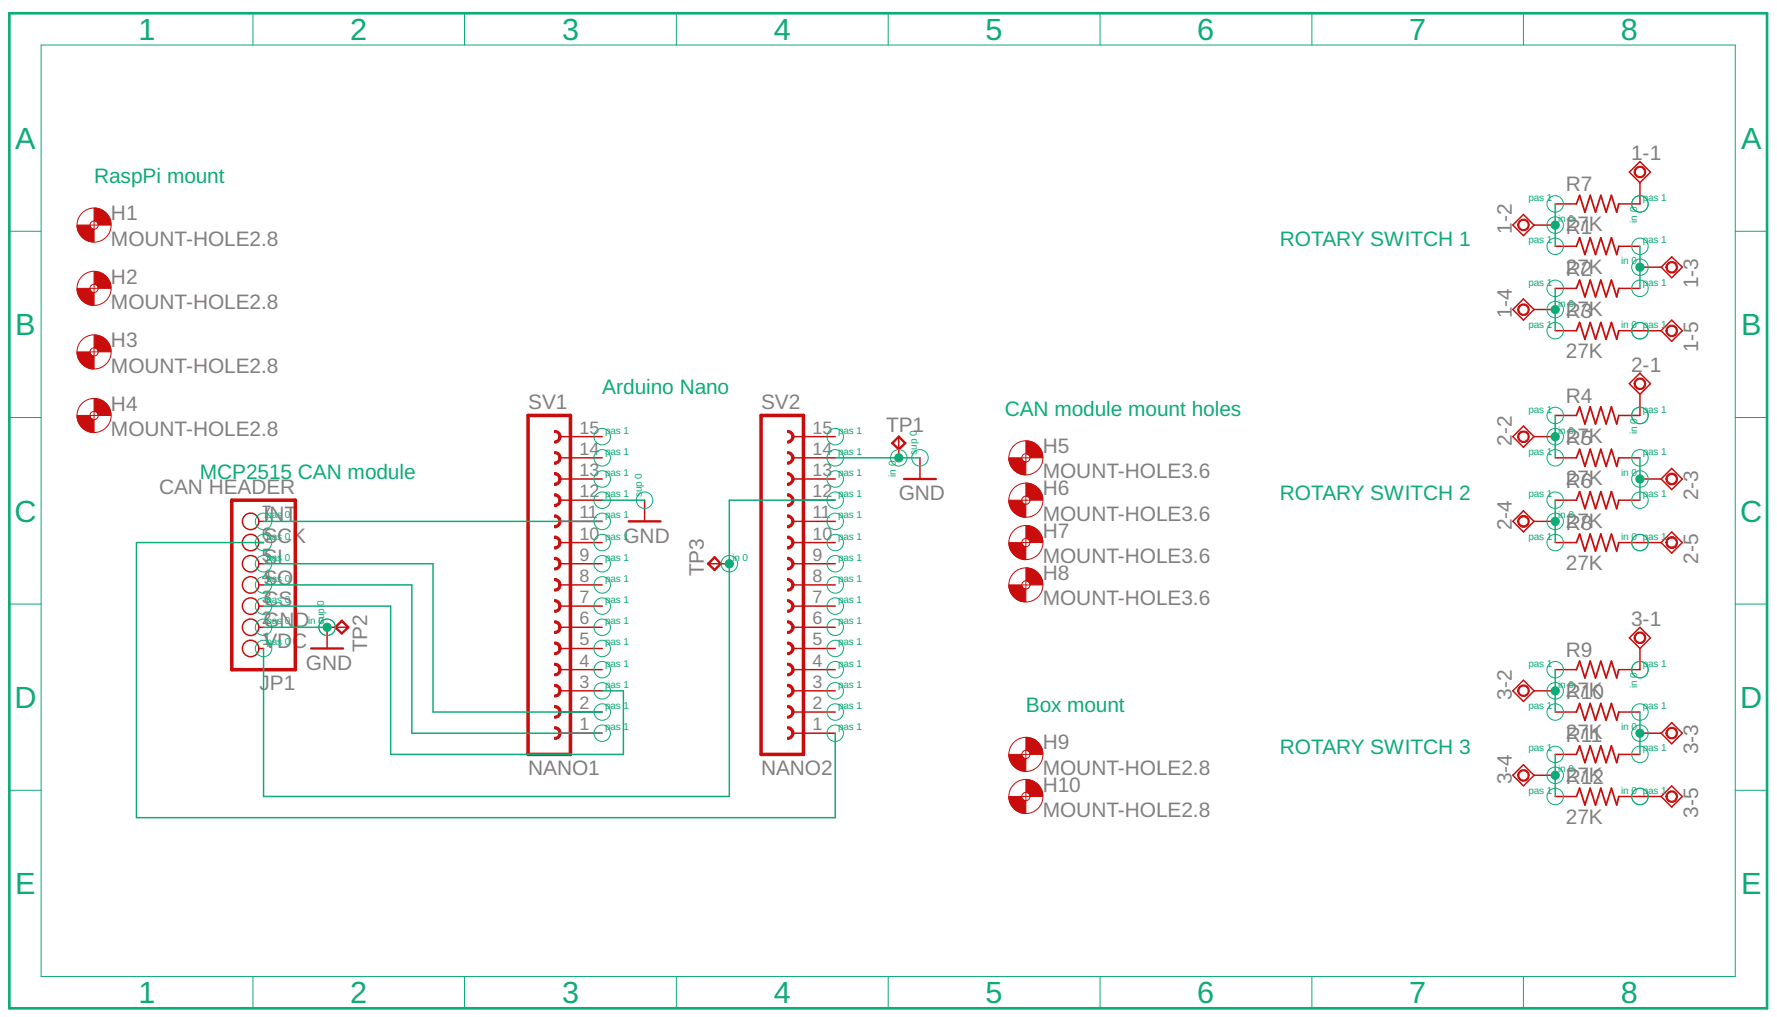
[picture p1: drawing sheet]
<svg xmlns="http://www.w3.org/2000/svg" width="128mm" height="73mm" viewBox="0 0 128 73" stroke-linecap="round" stroke-linejoin="round" font-family="sans-serif">
<path d="M16.7 36h4.5v12.2h-4.5zM38 29.9h3v24.4h-3zM54.8 29.9h3v24.4h-3z" fill="none" stroke="#c90d0c" stroke-width=".25"/>
<g fill="#c90d0c" stroke="#c90d0c" stroke-width=".07">
<path d="M39.9 49.2a.46 .46 0 0 1 .5 .5 .46 .46 0 0 1-.5 .4v-.1a.31 .31 0 0 0 .3-.3 .31 .31 0 0 0-.3-.3z" fill-rule="evenodd"/>
<path d="M39.9 50.8a.46 .46 0 0 1 .5 .4 .46 .46 0 0 1-.5 .5v-.2a.31 .31 0 0 0 .3-.3 .31 .31 0 0 0-.3-.3z" fill-rule="evenodd"/>
<path d="M39.9 52.3a.46 .46 0 0 1 .5 .4 .46 .46 0 0 1-.5 .5v-.2a.31 .31 0 0 0 .3-.3 .31 .31 0 0 0-.3-.3z" fill-rule="evenodd"/>
<path d="M39.9 46.2a.46 .46 0 0 1 .5 .4 .46 .46 0 0 1-.5 .5v-.2a.31 .31 0 0 0 .3-.3 .31 .31 0 0 0-.3-.3z" fill-rule="evenodd"/>
<path d="M39.9 47.7a.46 .46 0 0 1 .5 .5 .46 .46 0 0 1-.5 .4v-.1a.31 .31 0 0 0 .3-.3 .31 .31 0 0 0-.3-.3z" fill-rule="evenodd"/>
<path d="M39.9 41.6a.46 .46 0 0 1 .5 .5 .46 .46 0 0 1-.5 .4v-.1a.31 .31 0 0 0 .3-.3 .31 .31 0 0 0-.3-.3z" fill-rule="evenodd"/>
<path d="M39.9 43.1a.46 .46 0 0 1 .5 .5 .46 .46 0 0 1-.5 .4v-.1a.31 .31 0 0 0 .3-.3 .31 .31 0 0 0-.3-.3z" fill-rule="evenodd"/>
<path d="M39.9 44.7a.46 .46 0 0 1 .5 .4 .46 .46 0 0 1-.5 .5v-.2a.31 .31 0 0 0 .3-.3 .31 .31 0 0 0-.3-.3z" fill-rule="evenodd"/>
<path d="M39.9 38.6a.47 .47 0 0 1 .5 .4 .47 .47 0 0 1-.5 .5v-.2a.3 .3 0 0 0 .3-.3 .3 .3 0 0 0-.3-.3z" fill-rule="evenodd"/>
<path d="M39.9 40.1a.46 .46 0 0 1 .5 .4 .46 .46 0 0 1-.5 .5v-.1a.3 .3 0 0 0 .3-.3 .3 .3 0 0 0-.3-.3z" fill-rule="evenodd"/>
<path d="M39.9 34a.47 .47 0 0 1 .5 .5 .47 .47 0 0 1-.5 .4v-.1a.3 .3 0 0 0 .3-.3 .3 .3 0 0 0-.3-.3z" fill-rule="evenodd"/>
<path d="M39.9 35.5a.47 .47 0 0 1 .5 .5 .47 .47 0 0 1-.5 .5v-.2a.3 .3 0 0 0 .3-.3 .3 .3 0 0 0-.3-.3z" fill-rule="evenodd"/>
<path d="M39.9 37a.47 .47 0 0 1 .5 .5 .47 .47 0 0 1-.5 .5v-.2a.3 .3 0 0 0 .3-.3 .3 .3 0 0 0-.3-.3z" fill-rule="evenodd"/>
<path d="M39.9 31a.46 .46 0 0 1 .5 .4 .46 .46 0 0 1-.5 .5v-.2a.31 .31 0 0 0 .3-.3 .31 .31 0 0 0-.3-.3z" fill-rule="evenodd"/>
<path d="M39.9 32.5a.46 .46 0 0 1 .5 .4 .46 .46 0 0 1-.5 .5v-.2a.3 .3 0 0 0 .3-.3 .3 .3 0 0 0-.3-.3z" fill-rule="evenodd"/>
<path d="M56.7 49.2a.46 .46 0 0 1 .4 .5 .46 .46 0 0 1-.4 .4v-.1a.31 .31 0 0 0 .3-.3 .31 .31 0 0 0-.3-.3z" fill-rule="evenodd"/>
<path d="M56.7 50.8a.46 .46 0 0 1 .4 .4 .46 .46 0 0 1-.4 .5v-.2a.31 .31 0 0 0 .3-.3 .31 .31 0 0 0-.3-.3z" fill-rule="evenodd"/>
<path d="M56.7 52.3a.46 .46 0 0 1 .4 .4 .46 .46 0 0 1-.4 .5v-.2a.31 .31 0 0 0 .3-.3 .31 .31 0 0 0-.3-.3z" fill-rule="evenodd"/>
<path d="M56.7 46.2a.46 .46 0 0 1 .4 .4 .46 .46 0 0 1-.4 .5v-.2a.31 .31 0 0 0 .3-.3 .31 .31 0 0 0-.3-.3z" fill-rule="evenodd"/>
<path d="M56.7 47.7a.46 .46 0 0 1 .4 .5 .46 .46 0 0 1-.4 .4v-.1a.31 .31 0 0 0 .3-.3 .31 .31 0 0 0-.3-.3z" fill-rule="evenodd"/>
<path d="M56.7 41.6a.46 .46 0 0 1 .4 .5 .46 .46 0 0 1-.4 .4v-.1a.31 .31 0 0 0 .3-.3 .31 .31 0 0 0-.3-.3z" fill-rule="evenodd"/>
<path d="M56.7 43.1a.46 .46 0 0 1 .4 .5 .46 .46 0 0 1-.4 .4v-.1a.31 .31 0 0 0 .3-.3 .31 .31 0 0 0-.3-.3z" fill-rule="evenodd"/>
<path d="M56.7 44.7a.46 .46 0 0 1 .4 .4 .46 .46 0 0 1-.4 .5v-.2a.31 .31 0 0 0 .3-.3 .31 .31 0 0 0-.3-.3z" fill-rule="evenodd"/>
<path d="M56.7 38.6a.47 .47 0 0 1 .4 .4 .47 .47 0 0 1-.4 .5v-.2a.3 .3 0 0 0 .3-.3 .3 .3 0 0 0-.3-.3z" fill-rule="evenodd"/>
<path d="M56.7 40.1a.46 .46 0 0 1 .4 .4 .46 .46 0 0 1-.4 .5v-.1a.3 .3 0 0 0 .3-.3 .3 .3 0 0 0-.3-.3z" fill-rule="evenodd"/>
<path d="M56.7 34a.47 .47 0 0 1 .4 .5 .47 .47 0 0 1-.4 .4v-.1a.3 .3 0 0 0 .3-.3 .3 .3 0 0 0-.3-.3z" fill-rule="evenodd"/>
<path d="M56.7 35.5a.47 .47 0 0 1 .4 .5 .47 .47 0 0 1-.4 .5v-.2a.3 .3 0 0 0 .3-.3 .3 .3 0 0 0-.3-.3z" fill-rule="evenodd"/>
<path d="M56.7 37a.47 .47 0 0 1 .4 .5 .47 .47 0 0 1-.4 .5v-.2a.3 .3 0 0 0 .3-.3 .3 .3 0 0 0-.3-.3z" fill-rule="evenodd"/>
<path d="M56.7 31a.46 .46 0 0 1 .4 .4 .46 .46 0 0 1-.4 .5v-.2a.31 .31 0 0 0 .3-.3 .31 .31 0 0 0-.3-.3z" fill-rule="evenodd"/>
<path d="M56.7 32.5a.46 .46 0 0 1 .4 .4 .46 .46 0 0 1-.4 .5v-.2a.3 .3 0 0 0 .3-.3 .3 .3 0 0 0-.3-.3z" fill-rule="evenodd"/>
<path d="M6.8 15a1.19 1.19 0 0 1 1.2 1.2h-.9a.29 .29 0 0 0-.3-.3z" fill-rule="evenodd"/>
<path d="M5.5 16.2h1l.1 .2 .2 .1v.9a1.19 1.19 0 0 1-1.3-1.2z" fill-rule="evenodd"/>
<path d="M6.8 19.5a1.16 1.16 0 0 1 1.2 1.2h-.9l-.1-.2-.2-.1z" fill-rule="evenodd"/>
<path d="M5.5 20.7h1a.29 .29 0 0 0 .3 .4v.9a1.23 1.23 0 0 1-1.3-1.3z" fill-rule="evenodd"/>
<path d="M6.8 24.1a1.16 1.16 0 0 1 1.2 1.2h-.9l-.1-.2-.2-.1z" fill-rule="evenodd"/>
<path d="M5.5 25.3h1l.1 .2 .2 .1v.9a1.23 1.23 0 0 1-1.3-1.2z" fill-rule="evenodd"/>
<path d="M6.8 28.7a1.16 1.16 0 0 1 1.2 1.2h-.9l-.1-.2-.2-.1z" fill-rule="evenodd"/>
<path d="M5.5 29.9h1l.1 .2 .2 .1v.9a1.23 1.23 0 0 1-1.3-1.2z" fill-rule="evenodd"/>
<path d="M73.8 31.7a1.16 1.16 0 0 1 1.2 1.2h-.9l-.1-.2-.2-.1z" fill-rule="evenodd"/>
<path d="M72.6 32.9h.9l.1 .2 .2 .1v1a1.23 1.23 0 0 1-1.2-1.3z" fill-rule="evenodd"/>
<path d="M73.8 34.8a1.19 1.19 0 0 1 1.2 1.2h-.9l-.1-.2-.2-.1z" fill-rule="evenodd"/>
<path d="M72.6 36h.9l.1 .2 .2 .1v.9a1.23 1.23 0 0 1-1.2-1.2z" fill-rule="evenodd"/>
<path d="M73.8 37.8a1.19 1.19 0 0 1 1.2 1.2h-.9l-.1-.2-.2-.1z" fill-rule="evenodd"/>
<path d="M72.6 39h.9l.1 .2 .2 .1v1a1.23 1.23 0 0 1-1.2-1.3z" fill-rule="evenodd"/>
<path d="M73.8 40.9a1.19 1.19 0 0 1 1.2 1.2h-.9l-.1-.2-.2-.1z" fill-rule="evenodd"/>
<path d="M72.6 42.1h.9l.1 .2 .2 .1v.9a1.19 1.19 0 0 1-1.2-1.2z" fill-rule="evenodd"/>
<path d="M117.7 12a.42 .42 0 0 1 .7 .2 .42 .42 0 0 1-.3 .6 .42 .42 0 0 1-.5-.4 .33 .33 0 0 1 .5-.3 .33 .33 0 0 1 .1 .5 .33 .33 0 0 1-.5-.1l-.1-.1z" fill-rule="evenodd"/>
<path d="M117.7 27.3a.42 .42 0 0 1 .7 .2 .42 .42 0 0 1-.3 .5 .42 .42 0 0 1-.5-.4 .33 .33 0 0 1 .5-.3 .33 .33 0 0 1 .1 .5 .33 .33 0 0 1-.5 0l-.1-.2z" fill-rule="evenodd"/>
<path d="M117.7 45.6a.42 .42 0 0 1 .7 .1 .42 .42 0 0 1-.3 .6 .42 .42 0 0 1-.5-.4 .33 .33 0 0 1 .5-.3 .33 .33 0 0 1 .1 .5 .33 .33 0 0 1-.5-.1l-.1-.1z" fill-rule="evenodd"/>
<path d="M120 38.7a.42 .42 0 0 1 .7 .2 .42 .42 0 0 1-.3 .5 .42 .42 0 0 1-.6-.4h.1a.33 .33 0 0 1 .5-.3 .33 .33 0 0 1 .1 .5 .33 .33 0 0 1-.5 0l-.1-.2h-.1z" fill-rule="evenodd"/>
<path d="M120 23.5a.42 .42 0 0 1 .6 .1 .42 .42 0 0 1-.3 .6 .42 .42 0 0 1-.5-.4h.1a.33 .33 0 0 1 .5-.3 .33 .33 0 0 1 .1 .5 .33 .33 0 0 1-.5-.1l-.1-.1h-.1z" fill-rule="evenodd"/>
<path d="M120 57a.42 .42 0 0 1 .6 .2 .42 .42 0 0 1-.3 .5 .42 .42 0 0 1-.5-.4h.1a.33 .33 0 0 1 .5-.3 .33 .33 0 0 1 .1 .5 .33 .33 0 0 1-.5-.1l-.1-.1h-.1z" fill-rule="evenodd"/>
<path d="M109.3 55.5a.42 .42 0 0 1 .7 .1 .42 .42 0 0 1-.3 .6 .42 .42 0 0 1-.5-.4h.1a.34 .34 0 0 1 .4-.4 .34 .34 0 0 1 .2 .6 .34 .34 0 0 1-.6-.1v-.1h-.1z" fill-rule="evenodd"/>
<path d="M109.3 49.4a.42 .42 0 0 1 .7 .1 .42 .42 0 0 1-.3 .6 .42 .42 0 0 1-.5-.4h.1a.34 .34 0 0 1 .4-.3 .34 .34 0 0 1 .2 .5 .34 .34 0 0 1-.6-.1v-.1h-.1z" fill-rule="evenodd"/>
<path d="M120 52.4a.42 .42 0 0 1 .6 .2 .42 .42 0 0 1-.2 .6 .42 .42 0 0 1-.6-.5h.1a.33 .33 0 0 1 .4-.3 .33 .33 0 0 1 .2 .5 .33 .33 0 0 1-.5 0l-.2-.2z" fill-rule="evenodd"/>
<path d="M109.3 37.2a.42 .42 0 0 1 .7 .1 .42 .42 0 0 1-.3 .6 .42 .42 0 0 1-.5-.4h.1a.34 .34 0 0 1 .4-.3 .34 .34 0 0 1 .2 .5 .34 .34 0 0 1-.6 0v-.2h-.1z" fill-rule="evenodd"/>
<path d="M109.3 31.1a.42 .42 0 0 1 .7 .1 .42 .42 0 0 1-.3 .6 .42 .42 0 0 1-.5-.4h.1a.34 .34 0 0 1 .4-.3 .34 .34 0 0 1 .2 .5 .34 .34 0 0 1-.6 0v-.2h-.1z" fill-rule="evenodd"/>
<path d="M120 34.1a.42 .42 0 0 1 .7 .2 .42 .42 0 0 1-.3 .6 .42 .42 0 0 1-.6-.4h.1a.33 .33 0 0 1 .5-.4 .33 .33 0 0 1 .1 .6 .33 .33 0 0 1-.5-.1l-.1-.1h-.1z" fill-rule="evenodd"/>
<path d="M120 18.9a.42 .42 0 0 1 .6 .2 .42 .42 0 0 1-.3 .6 .42 .42 0 0 1-.5-.5h.1a.33 .33 0 0 1 .5-.3 .33 .33 0 0 1 .1 .5 .33 .33 0 0 1-.5 0l-.1-.2h-.1z" fill-rule="evenodd"/>
<path d="M109.3 15.9a.42 .42 0 0 1 .7 .1 .42 .42 0 0 1-.3 .6 .42 .42 0 0 1-.5-.4h.1a.34 .34 0 0 1 .4-.4 .34 .34 0 0 1 .2 .6 .34 .34 0 0 1-.6-.1l-.1-.1z" fill-rule="evenodd"/>
<path d="M109.3 22a.42 .42 0 0 1 .7 .1 .42 .42 0 0 1-.3 .6 .42 .42 0 0 1-.5-.4h.1a.34 .34 0 0 1 .4-.4 .34 .34 0 0 1 .2 .6 .34 .34 0 0 1-.6-.1v-.1h-.1z" fill-rule="evenodd"/>
<path d="M73.8 53a1.19 1.19 0 0 1 1.2 1.3h-.9a.29 .29 0 0 0-.3-.3z" fill-rule="evenodd"/>
<path d="M72.6 54.3h.9l.1 .2 .2 .1v.9a1.23 1.23 0 0 1-1.2-1.2z" fill-rule="evenodd"/>
<path d="M73.8 56.1a1.16 1.16 0 0 1 1.2 1.2h-.9l-.1-.2-.2-.1z" fill-rule="evenodd"/>
<path d="M72.6 57.3h.9a.32 .32 0 0 0 .3 .3v.9a1.23 1.23 0 0 1-1.2-1.2z" fill-rule="evenodd"/>
</g>
<g fill="none" stroke="#c90d0c" stroke-width=".11">
<path d="M109.6 15.4l.8 .8-.8 .8-.8-.8zM110.4 16.2h1.5M111.9 17.7h1.5M111.9 14.7h1.5M116.5 17.7h1.5M117.2 12.4l.8-.8 .7 .8-.7 .7zM118 13.1v1.6h-1.5M118 19.2h1.5M119.5 19.2l.8-.7 .7 .7-.7 .8zM18.6 39h.4M18.6 37.5h.4M40.3 39h3"/>
<path d="M40.3 37.5h3M40.3 36h3M40.3 34.5h3M40.3 32.9h3M40.3 31.4h3M46.4 36v1.5M57 39h3.1M57 37.5h3.1M57 36h3.1M57 34.5h3.1M57 32.9h3.1M57 31.4h3.1"/>
<path d="M64.7 31.4v1.5M66.2 32.9v1.6M108.8 22.3l.8-.8 .8 .8-.8 .7zM108.8 31.4l.8-.7 .8 .7-.8 .8zM109.6 36.7l.8 .8-.8 .8-.8-.8zM110.4 37.5h1.5M110.4 31.4h1.5M110.4 22.3h1.5M111.9 39h1.5M111.9 36h1.5M111.9 32.9h1.5M111.9 20.7h1.5"/>
<path d="M111.9 23.8h1.5M111.9 29.9h1.5M116.5 39h3M116.5 36h1.5M116.5 32.9h1.5M116.5 20.7h1.5M116.5 23.8h3M117.2 27.6l.8-.8 .7 .8-.7 .8zM118 34.5h1.5M118 28.4v1.5h-1.5M119.5 23.8l.8-.8 .7 .8-.7 .8zM119.5 39l.8-.7 .7 .7-.7 .8z"/>
<path d="M120.3 33.7l.7 .8-.7 .7-.8-.7zM18.6 46.7h.4M18.6 45.1h.4M18.6 43.6h.4M18.6 42.1h.4M18.6 40.6h.4M25.1 45.1h-1.6v1.6M40.3 52.7h3M40.3 51.2h3M40.3 49.7h3M40.3 48.2h3M40.3 46.7h3"/>
<path d="M40.3 45.1h3M40.3 43.6h3M40.3 42.1h3M40.3 40.6h3M50.9 40.6h1.6M57 52.7h3.1M57 51.2h3.1M57 49.7h3.1M57 48.2h3.1M57 46.7h3.1M57 45.1h3.1M57 43.6h3.1"/>
<path d="M57 42.1h3.1M57 40.6h3.1M108.8 49.7l.8-.8 .8 .8-.8 .8zM109.6 55l.8 .8-.8 .7-.8-.7zM110.4 49.7h1.5M110.4 55.8h1.5M111.9 51.2h1.5M111.9 48.2h1.5M111.9 54.3h1.5M111.9 57.3h1.5M116.5 51.2h1.5M116.5 54.3h1.5"/>
<path d="M116.5 57.3h3M117.2 45.9l.8-.8 .7 .8-.7 .8zM118 52.7h1.5M118 46.7v1.5h-1.5M119.5 57.3l.8-.8 .7 .8-.7 .8zM119.5 52.7l.8-.7 .7 .7-.7 .8z"/>
<circle cx="18" cy="39" r=".59"/>
<circle cx="18" cy="37.5" r=".59"/>
<circle cx="18" cy="46.7" r=".59"/>
<circle cx="18" cy="43.6" r=".59"/>
<circle cx="18" cy="45.1" r=".59"/>
<circle cx="18" cy="42.1" r=".59"/>
<circle cx="18" cy="40.6" r=".59"/>
</g>
<path d="M45.2 37.5h2.3M64.2 31.9l.5-.5 .4 .5-.4 .4zM65 34.5h2.3M22.4 46.7h2.3M24.6 44.7l.5 .4-.5 .5-.5-.5zM51.4 40.1l.5 .5-.5 .4-.5-.4z" fill="none" stroke="#c90d0c" stroke-width=".17"/>
<g fill="none" stroke="#c90d0c" stroke-width=".07">
<path d="M6.5 16.2h.6M6.8 15.9v.6M6.5 20.7h.6M6.5 25.3h.6M6.5 29.9h.6M6.8 20.4v.7M6.8 25v.6M6.8 29.6v.6M73.5 32.9h.6M73.5 36h.6M73.5 39h.6M73.8 32.6v.6"/>
<path d="M73.8 35.7v.6M73.8 38.7v.6M73.5 42.1h.6M73.5 54.3h.6M73.5 57.3h.6M73.8 41.8v.6M73.8 54v.6M73.8 57v.6"/>
<circle cx="6.8" cy="16.2" r="1.23"/>
<circle cx="6.8" cy="16.2" r=".3"/>
<circle cx="6.8" cy="20.7" r="1.23"/>
<circle cx="6.8" cy="29.9" r="1.23"/>
<circle cx="6.8" cy="25.3" r="1.23"/>
<circle cx="6.8" cy="20.7" r=".3"/>
<circle cx="6.8" cy="25.3" r=".3"/>
<circle cx="6.8" cy="29.9" r=".3"/>
<circle cx="73.8" cy="36" r="1.23"/>
<circle cx="73.8" cy="39" r="1.23"/>
<circle cx="73.8" cy="32.9" r="1.23"/>
<circle cx="73.8" cy="36" r=".3"/>
<circle cx="73.8" cy="39" r=".3"/>
<circle cx="73.8" cy="32.9" r=".3"/>
<circle cx="73.8" cy="57.3" r="1.23"/>
<circle cx="73.8" cy="42.1" r="1.23"/>
<circle cx="73.8" cy="54.3" r="1.23"/>
<circle cx="73.8" cy="57.3" r=".3"/>
<circle cx="73.8" cy="42.1" r=".3"/>
<circle cx="73.8" cy="54.3" r=".3"/>
</g>
<path d="M113.4 17.7l.2-.6 .4 1.2 .4-1.2 .4 1.2 .4-1.2 .3 1.2 .4-1.2 .4 1.2 .2-.6M113.4 14.7l.2-.6 .4 1.2 .4-1.2 .4 1.2 .4-1.2 .3 1.2 .4-1.2 .4 1.2 .2-.6M113.4 20.7l.2-.5 .4 1.2 .4-1.2 .4 1.2 .4-1.2 .3 1.2 .4-1.2 .4 1.2 .2-.7M113.4 23.8l.2-.6 .4 1.2 .4-1.2 .4 1.2 .4-1.2 .3 1.2 .4-1.2 .4 1.2 .2-.6M113.4 29.9l.2-.6 .4 1.2 .4-1.2 .4 1.2 .4-1.2 .3 1.2 .4-1.2 .4 1.2 .2-.6M113.4 32.9l.2-.6 .4 1.3 .4-1.3 .4 1.3 .4-1.3 .3 1.3 .4-1.3 .4 1.3 .2-.7M113.4 36l.2-.6 .4 1.2 .4-1.2 .4 1.2 .4-1.2 .3 1.2 .4-1.2 .4 1.2 .2-.6M113.4 39l.2-.6 .4 1.2 .4-1.2 .4 1.2 .4-1.2 .3 1.2 .4-1.2 .4 1.2 .2-.6M113.4 48.2l.2-.6 .4 1.2 .4-1.2 .4 1.2 .4-1.2 .3 1.2 .4-1.2 .4 1.2 .2-.6M113.4 51.2l.2-.6 .4 1.2 .4-1.2 .4 1.2 .4-1.2 .3 1.2 .4-1.2 .4 1.2 .2-.6M113.4 54.3l.2-.6 .4 1.2 .4-1.2 .4 1.2 .4-1.2 .3 1.2 .4-1.2 .4 1.2 .2-.6M113.4 57.3l.2-.6 .4 1.2 .4-1.2 .4 1.2 .4-1.2 .3 1.2 .4-1.2 .4 1.2 .2-.6" fill="none" stroke="#c90d0c" stroke-width=".13"/>
<g fill="none" stroke="#0dab76" stroke-width=".07">
<path d="M.7 16.6h2.3M3 3.2h121.8v67.1h-121.8zM18.2 1v2.2M33.4 1v2.2M48.7 1v2.2M63.9 1v2.2M79.1 1v2.2M94.4 1v2.2M109.6 1v2.2M124.8 16.6h2.3M.7 30h2.3M124.8 30h2.3"/>
<path d="M.7 43.5h2.3M.7 56.9h2.3M124.8 43.5h2.3M124.8 56.9h2.3M18.2 70.3v2.2M33.4 70.3v2.2M48.7 70.3v2.2M63.9 70.3v2.2M79.1 70.3v2.2M94.4 70.3v2.2M109.6 70.3v2.2"/>
<circle cx="111.9" cy="17.7" r=".59"/>
<circle cx="111.9" cy="14.7" r=".59"/>
<circle cx="111.9" cy="16.2" r=".59"/>
<circle cx="118" cy="14.7" r=".59"/>
<circle cx="118" cy="19.2" r=".59"/>
<circle cx="118" cy="17.7" r=".59"/>
<circle cx="19" cy="37.5" r=".59"/>
<circle cx="19" cy="39" r=".59"/>
<circle cx="43.3" cy="31.4" r=".59"/>
<circle cx="43.3" cy="34.5" r=".59"/>
<circle cx="43.3" cy="39" r=".59"/>
<circle cx="43.3" cy="32.9" r=".59"/>
<circle cx="43.3" cy="37.5" r=".59"/>
<circle cx="43.3" cy="36" r=".59"/>
<circle cx="46.4" cy="36" r=".59"/>
<circle cx="60.1" cy="36" r=".59"/>
<circle cx="60.1" cy="34.5" r=".59"/>
<circle cx="60.1" cy="31.4" r=".59"/>
<circle cx="60.1" cy="37.5" r=".59"/>
<circle cx="60.1" cy="39" r=".59"/>
<circle cx="60.1" cy="32.9" r=".59"/>
<circle cx="64.7" cy="32.9" r=".59"/>
<circle cx="66.2" cy="32.9" r=".59"/>
<circle cx="111.9" cy="39" r=".59"/>
<circle cx="111.9" cy="23.8" r=".59"/>
<circle cx="111.9" cy="31.4" r=".59"/>
<circle cx="111.9" cy="36" r=".59"/>
<circle cx="111.9" cy="32.9" r=".59"/>
<circle cx="111.9" cy="29.9" r=".59"/>
<circle cx="111.9" cy="22.3" r=".59"/>
<circle cx="111.9" cy="20.7" r=".59"/>
<circle cx="111.9" cy="37.5" r=".59"/>
<circle cx="118" cy="23.8" r=".59"/>
<circle cx="118" cy="36" r=".59"/>
<circle cx="118" cy="29.9" r=".59"/>
<circle cx="118" cy="32.9" r=".59"/>
<circle cx="118" cy="39" r=".59"/>
<circle cx="118" cy="20.7" r=".59"/>
<circle cx="118" cy="34.5" r=".59"/>
<circle cx="19" cy="45.1" r=".59"/>
<circle cx="19" cy="42.1" r=".59"/>
<circle cx="19" cy="43.6" r=".59"/>
<circle cx="19" cy="40.6" r=".59"/>
<circle cx="19" cy="46.7" r=".59"/>
<circle cx="23.5" cy="45.1" r=".59"/>
<circle cx="43.3" cy="52.7" r=".59"/>
<circle cx="43.3" cy="42.1" r=".59"/>
<circle cx="43.3" cy="45.1" r=".59"/>
<circle cx="43.3" cy="40.6" r=".59"/>
<circle cx="43.3" cy="46.7" r=".59"/>
<circle cx="43.3" cy="43.6" r=".59"/>
<circle cx="43.3" cy="49.7" r=".59"/>
<circle cx="43.3" cy="51.2" r=".59"/>
<circle cx="43.3" cy="48.2" r=".59"/>
<circle cx="52.5" cy="40.6" r=".59"/>
<circle cx="60.1" cy="46.7" r=".59"/>
<circle cx="60.1" cy="45.1" r=".59"/>
<circle cx="60.1" cy="43.6" r=".59"/>
<circle cx="60.1" cy="51.2" r=".59"/>
<circle cx="60.1" cy="52.7" r=".59"/>
<circle cx="60.1" cy="42.1" r=".59"/>
<circle cx="60.1" cy="40.6" r=".59"/>
<circle cx="60.1" cy="48.2" r=".59"/>
<circle cx="60.1" cy="49.7" r=".59"/>
<circle cx="111.9" cy="54.3" r=".59"/>
<circle cx="111.9" cy="48.2" r=".59"/>
<circle cx="111.9" cy="51.2" r=".59"/>
<circle cx="111.9" cy="57.3" r=".59"/>
<circle cx="111.9" cy="49.7" r=".59"/>
<circle cx="111.9" cy="55.8" r=".59"/>
<circle cx="118" cy="57.3" r=".59"/>
<circle cx="118" cy="52.7" r=".59"/>
<circle cx="118" cy="54.3" r=".59"/>
<circle cx="118" cy="48.2" r=".59"/>
<circle cx="118" cy="51.2" r=".59"/>
</g>
<path d="M.7 1h126.4v71.5h-126.4z" fill="none" stroke="#0dab76" stroke-width=".19"/>
<g fill="none" stroke="#0dab76" stroke-width=".11">
<path d="M111.9 14.7v3M118 17.7v3M19 37.5h24.3M19 39h-9.2v19.8h50.3v-6.1M43.3 36h3.1M60.1 36h-7.6v21.3h-33.5v-10.6M60.1 32.9h6.1M111.9 20.7v3.1M111.9 29.9v3M111.9 36v3M118 32.9v3.1M19 45.1h4.5"/>
<path d="M19 40.6h12.2v10.6h12.1M19 42.1h10.6v10.6h13.7M19 43.6h9.1v10.7h16.7v-4.6h-1.5M111.9 48.2v3M111.9 54.3v3M118 51.2v3.1"/>
</g>
<g fill="#0dab76" stroke="#0dab76" stroke-width=".07">
<circle cx="23.5" cy="45.1" r=".3"/>
<circle cx="64.7" cy="32.9" r=".3"/>
<circle cx="52.5" cy="40.6" r=".3"/>
<circle cx="111.9" cy="16.2" r=".3"/>
<circle cx="118" cy="19.2" r=".3"/>
<circle cx="111.9" cy="22.3" r=".3"/>
<circle cx="111.9" cy="31.4" r=".3"/>
<circle cx="118" cy="34.5" r=".3"/>
<circle cx="111.9" cy="37.5" r=".3"/>
<circle cx="111.9" cy="49.7" r=".3"/>
<circle cx="118" cy="52.7" r=".3"/>
<circle cx="111.9" cy="55.8" r=".3"/>
</g>
<g font-size="2.2" fill="#0dab76">
<text x="10" y="2.9">1</text>
<text x="25.2" y="2.9">2</text>
<text x="40.4" y="2.9">3</text>
<text x="55.7" y="2.9">4</text>
<text x="70.9" y="2.9">5</text>
<text x="86.1" y="2.9">6</text>
<text x="101.4" y="2.9">7</text>
<text x="116.6" y="2.9">8</text>
<text x="1.1" y="10.7">A</text>
<text x="125.3" y="10.7">A</text>
<text x="1.1" y="24.1">B</text>
<text x="125.3" y="24.1">B</text>
<text x="1" y="37.5">C</text>
<text x="125.2" y="37.5">C</text>
<text x="1" y="50.9">D</text>
<text x="125.2" y="50.9">D</text>
<text x="1.1" y="64.3">E</text>
<text x="125.3" y="64.3">E</text>
<text x="10" y="72.2">1</text>
<text x="25.2" y="72.2">2</text>
<text x="40.4" y="72.2">3</text>
<text x="55.7" y="72.2">4</text>
<text x="70.9" y="72.2">5</text>
<text x="86.1" y="72.2">6</text>
<text x="101.4" y="72.2">7</text>
<text x="116.6" y="72.2">8</text>
</g>
<g font-size="1.5" fill="#808080">
<text x="117.3" y="11.5">1-1</text>
<text x="8" y="17.7">MOUNT-HOLE2.8</text>
<text x="8" y="15.8">H1</text>
<text x="108.8" y="16.8" transform="rotate(-90 108.8 16.8)">1-2</text>
<text x="112.6" y="16.6">27K</text>
<text x="112.6" y="16.8">R1</text>
<text x="112.6" y="13.8">R7</text>
<text x="8" y="22.2">MOUNT-HOLE2.8</text>
<text x="8" y="20.4">H2</text>
<text x="108.8" y="22.9" transform="rotate(-90 108.8 22.9)">1-4</text>
<text x="112.6" y="19.7">27K</text>
<text x="112.6" y="22.7">27K</text>
<text x="112.6" y="19.9">R2</text>
<text x="112.6" y="22.9">R3</text>
<text x="122.2" y="20.8" transform="rotate(-90 122.2 20.8)">1-3</text>
<text x="8" y="26.8">MOUNT-HOLE2.8</text>
<text x="8" y="25">H3</text>
<text x="8" y="29.5">H4</text>
<text x="38" y="29.4">SV1</text>
<text x="54.8" y="29.4">SV2</text>
<text x="112.6" y="25.8">27K</text>
<text x="112.6" y="29">R4</text>
<text x="117.3" y="26.8">2-1</text>
<text x="122.2" y="25.3" transform="rotate(-90 122.2 25.3)">1-5</text>
<text x="8" y="31.4">MOUNT-HOLE2.8</text>
<text x="11.4" y="35.5">CAN HEADER</text>
<text x="63.7" y="31.1">TP1</text>
<text x="64.7" y="36">GND</text>
<text x="75" y="34.4">MOUNT-HOLE3.6</text>
<text x="75" y="32.6">H5</text>
<text x="75" y="35.6">H6</text>
<text x="108.8" y="32.1" transform="rotate(-90 108.8 32.1)">2-2</text>
<text x="112.6" y="31.9">27K</text>
<text x="112.6" y="34.9">27K</text>
<text x="112.6" y="32">R5</text>
<text x="112.6" y="35.1">R6</text>
<text x="122.2" y="36" transform="rotate(-90 122.2 36)">2-3</text>
<text x="19" y="37.5">INT</text>
<text x="19" y="39">SCK</text>
<text x="19" y="40.6">SI</text>
<text x="44.9" y="39">GND</text>
<text x="50.6" y="41.5" transform="rotate(-90 50.6 41.5)">TP3</text>
<text x="75" y="37.5">MOUNT-HOLE3.6</text>
<text x="75" y="40.5">MOUNT-HOLE3.6</text>
<text x="75" y="38.7">H7</text>
<text x="75" y="41.7">H8</text>
<text x="108.8" y="38.1" transform="rotate(-90 108.8 38.1)">2-4</text>
<text x="112.6" y="38">27K</text>
<text x="112.6" y="41">27K</text>
<text x="112.6" y="38.1">R8</text>
<text x="122.2" y="40.6" transform="rotate(-90 122.2 40.6)">2-5</text>
<text x="19" y="45.1">GND</text>
<text x="19" y="42.1">SO</text>
<text x="19" y="43.6">CS</text>
<text x="19" y="46.6">VDC</text>
<text x="26.4" y="46.9" transform="rotate(-90 26.4 46.9)">TP2</text>
<text x="75" y="43.6">MOUNT-HOLE3.6</text>
<text x="112.6" y="47.3">R9</text>
<text x="117.3" y="45">3-1</text>
<text x="18.7" y="49.6">J</text>
<text x="19.4" y="49.6">P1</text>
<text x="22" y="48.2">GND</text>
<text x="75" y="53.9">H9</text>
<text x="108.8" y="50.3" transform="rotate(-90 108.8 50.3)">3-2</text>
<text x="112.6" y="50.1">27K</text>
<text x="112.6" y="53.2">27K</text>
<text x="112.6" y="50.3">R10</text>
<text x="112.6" y="53.4">R11</text>
<text x="38" y="55.8">NANO1</text>
<text x="54.8" y="55.8">NANO2</text>
<text x="75" y="55.7">MOUNT-HOLE2.8</text>
<text x="75" y="58.8">MOUNT-HOLE2.8</text>
<text x="75" y="57">H10</text>
<text x="108.8" y="56.4" transform="rotate(-90 108.8 56.4)">3-4</text>
<text x="112.6" y="56.2">27K</text>
<text x="112.6" y="59.3">27K</text>
<text x="112.6" y="56.4">R12</text>
<text x="122.2" y="58.8" transform="rotate(-90 122.2 58.8)">3-5</text>
<text x="122.2" y="54.3" transform="rotate(-90 122.2 54.3)">3-3</text>
</g>
<g font-size="1.5" fill="#0dab76">
<text x="6.8" y="13.1">RaspPi mount</text>
<text x="92.1" y="17.7">ROTARY SWITCH 1</text>
<text x="43.3" y="28.4">Arduino Nano</text>
<text x="72.3" y="29.9">CAN module mount holes</text>
<text x="14.4" y="34.5">MCP2515 CAN module</text>
<text x="92.1" y="36">ROTARY SWITCH 2</text>
<text x="73.8" y="51.2">Box mount</text>
<text x="92.1" y="54.3">ROTARY SWITCH 3</text>
</g>
<g font-size="1.3" fill="#808080">
<text x="41.7" y="35.8">12</text>
<text x="41.7" y="34.2">13</text>
<text x="41.7" y="32.7">14</text>
<text x="41.7" y="31.2">15</text>
<text x="58.4" y="35.8">12</text>
<text x="58.4" y="34.2">13</text>
<text x="58.4" y="32.7">14</text>
<text x="58.4" y="31.2">15</text>
<text x="18.8" y="41.9">4</text>
<text x="18.8" y="40.3">5</text>
<text x="18.8" y="38.8">6</text>
<text x="18.8" y="37.3">7</text>
<text x="41.7" y="41.9">8</text>
<text x="41.7" y="40.3">9</text>
<text x="41.7" y="38.8">10</text>
<text x="41.7" y="37.3">11</text>
<text x="58.4" y="41.9">8</text>
<text x="58.4" y="40.3">9</text>
<text x="58.4" y="38.8">10</text>
<text x="58.4" y="37.3">11</text>
<text x="18.8" y="46.4">1</text>
<text x="18.8" y="44.9">2</text>
<text x="18.8" y="43.4">3</text>
<text x="41.7" y="48">4</text>
<text x="41.7" y="46.4">5</text>
<text x="41.7" y="44.9">6</text>
<text x="41.7" y="43.4">7</text>
<text x="58.4" y="48">4</text>
<text x="58.4" y="46.4">5</text>
<text x="58.4" y="44.9">6</text>
<text x="58.4" y="43.4">7</text>
<text x="41.7" y="52.5">1</text>
<text x="41.7" y="51">2</text>
<text x="41.7" y="49.5">3</text>
<text x="58.4" y="52.5">1</text>
<text x="58.4" y="51">2</text>
<text x="58.4" y="49.5">3</text>
</g>
<g font-size=".7" fill="#0dab76">
<text x="110" y="17.5">pas 1</text>
<text x="110" y="14.4">pas 1</text>
<text x="112.1" y="16">in 0</text>
<text x="117.8" y="16" transform="rotate(-90 117.8 16)">in 0</text>
<text x="118.2" y="17.5">pas 1</text>
<text x="118.2" y="14.4">pas 1</text>
<text x="110" y="20.5">pas 1</text>
<text x="110" y="23.6">pas 1</text>
<text x="112.1" y="22.1">in 0</text>
<text x="116.6" y="23.6">in 0 pas 1</text>
<text x="116.6" y="19">in 0</text>
<text x="118.2" y="20.5">pas 1</text>
<text x="110" y="29.7">pas 1</text>
<text x="118.2" y="29.7">pas 1</text>
<text x="43.5" y="35.8">pas 1</text>
<text x="43.5" y="34.2">pas 1</text>
<text x="43.5" y="32.7">pas 1</text>
<text x="43.5" y="31.2">pas 1</text>
<text x="46.2" y="35.8" transform="rotate(-90 46.2 35.8)">sup 0</text>
<text x="60.3" y="35.8">pas 1</text>
<text x="60.3" y="34.2">pas 1</text>
<text x="60.3" y="32.7">pas 1</text>
<text x="60.3" y="31.2">pas 1</text>
<text x="64.4" y="34.3" transform="rotate(-90 64.4 34.3)">in 0</text>
<text x="66" y="32.7" transform="rotate(-90 66 32.7)">sup 0</text>
<text x="110" y="32.7">pas 1</text>
<text x="110" y="35.8">pas 1</text>
<text x="112.1" y="31.2">in 0</text>
<text x="116.6" y="34.2">in 0</text>
<text x="117.8" y="31.2" transform="rotate(-90 117.8 31.2)">in 0</text>
<text x="118.2" y="32.7">pas 1</text>
<text x="118.2" y="35.8">pas 1</text>
<text x="19.2" y="41.9">pas 0</text>
<text x="19.2" y="40.3">pas 0</text>
<text x="19.2" y="38.8">pas 0</text>
<text x="19.2" y="37.3">pas 0</text>
<text x="43.5" y="41.9">pas 1</text>
<text x="43.5" y="40.3">pas 1</text>
<text x="43.5" y="38.8">pas 1</text>
<text x="43.5" y="37.3">pas 1</text>
<text x="52.7" y="40.3">in 0</text>
<text x="60.3" y="41.9">pas 1</text>
<text x="60.3" y="40.3">pas 1</text>
<text x="60.3" y="38.8">pas 1</text>
<text x="60.3" y="37.3">pas 1</text>
<text x="110" y="38.8">pas 1</text>
<text x="112.1" y="37.3">in 0</text>
<text x="116.6" y="38.8">in 0 pas 1</text>
<text x="19.2" y="46.4">pas 0</text>
<text x="19.2" y="44.9">pas 0</text>
<text x="19.2" y="43.4">pas 0</text>
<text x="22.2" y="44.9">in 0</text>
<text x="23.3" y="44.9" transform="rotate(-90 23.3 44.9)">sup</text>
<text x="23.3" y="43.6" transform="rotate(-90 23.3 43.6)">0</text>
<text x="43.5" y="48">pas 1</text>
<text x="43.5" y="46.4">pas 1</text>
<text x="43.5" y="44.9">pas 1</text>
<text x="43.5" y="43.4">pas 1</text>
<text x="60.3" y="48">pas 1</text>
<text x="60.3" y="46.4">pas 1</text>
<text x="60.3" y="44.9">pas 1</text>
<text x="60.3" y="43.4">pas 1</text>
<text x="110" y="48">pas 1</text>
<text x="118.2" y="48">pas 1</text>
<text x="43.5" y="52.5">pas</text>
<text x="43.5" y="51">pas</text>
<text x="43.5" y="49.5">pas 1</text>
<text x="44.9" y="52.5">1</text>
<text x="44.9" y="51">1</text>
<text x="60.3" y="52.5">pas 1</text>
<text x="60.3" y="51">pas 1</text>
<text x="60.3" y="49.5">pas 1</text>
<text x="110" y="51">pas 1</text>
<text x="112.1" y="49.5">in 0</text>
<text x="116.6" y="52.5">in 0</text>
<text x="117.8" y="49.5" transform="rotate(-90 117.8 49.5)">in 0</text>
<text x="118.2" y="51">pas 1</text>
<text x="110" y="54">pas 1</text>
<text x="110" y="57.1">pas 1</text>
<text x="112.1" y="55.6">in 0</text>
<text x="116.6" y="57.1">in 0 pas 1</text>
<text x="118.2" y="54">pas 1</text>
</g>
</svg>
